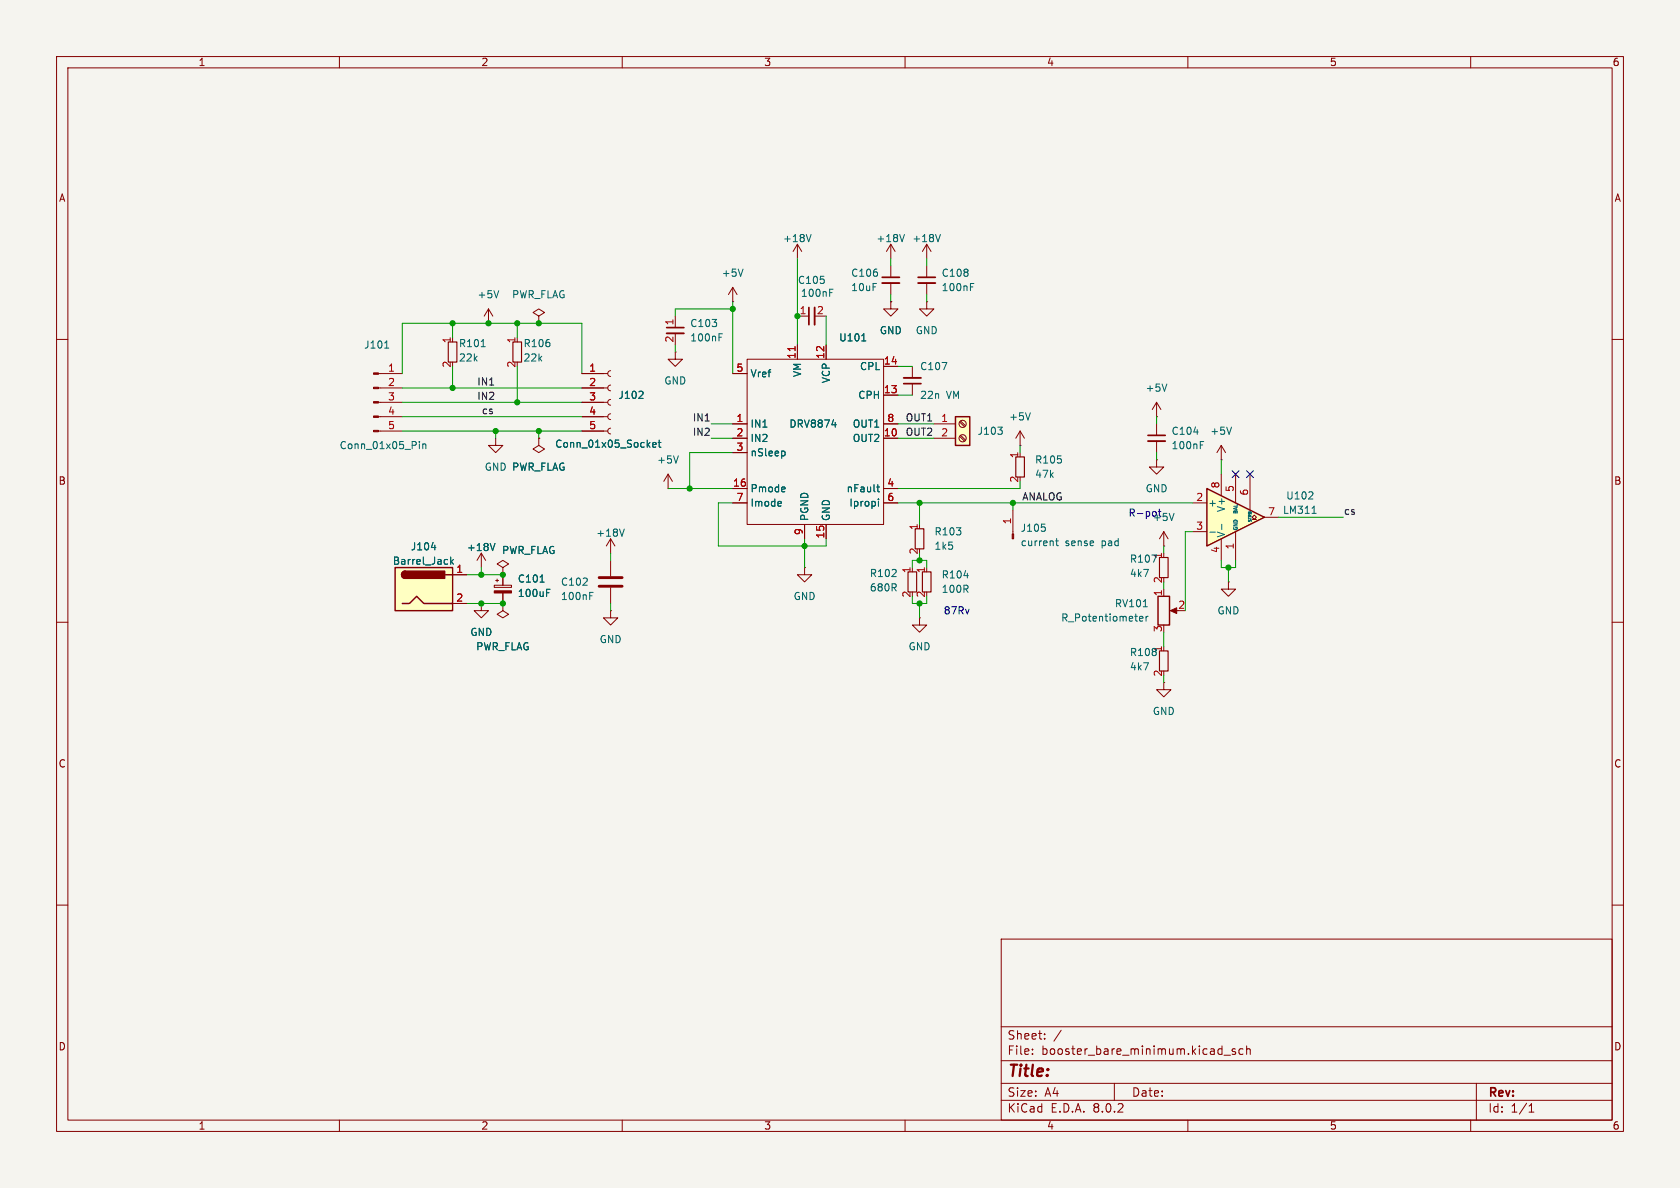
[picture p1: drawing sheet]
<svg xmlns="http://www.w3.org/2000/svg" width="297mm" height="210mm" viewBox="0 0 297 210" stroke-linecap="round" stroke-linejoin="round" font-family="sans-serif">
<path d="M0 0h297v210h-297z" fill="#f5f4ef" stroke="#f5f4ef" stroke-width=".18"/>
<g fill="none" stroke="#840000" stroke-width=".18">
<path d="M10 10h277v190h-277zM12 12h273v186h-273zM60 10v2M110 10v2M160 10v2M210 10v2M260 10v2M10 60h2M86.4 57.2h.1M86.4 54.6l-.8 1.3M86.4 54.6v2.6M86.4 54.6l.7 1.3"/>
<path d="M285 60h2M95.2 77.5v1.2l1.1 .7-1.1 .6-1-.6 1-.7M95.2 77.5h.1M119.4 62.2v1.3h1.2l-1.2 1.3-1.3-1.3h1.3M119.4 62.2h.1M204.5 73.7h.1M204.5 71.1l-.8 1.3M204.5 71.1v2.6M204.5 74.9v2.1M204.5 78v2M204.5 71.1l.7 1.3M215.9 78.7l-.8 1.3"/>
<path d="M215.9 78.7v2.6M215.9 78.7l.8 1.3M179.1 90.2v4.2M204.5 81.3v1.3h1.2l-1.2 1.2-1.3-1.2h1.3M204.5 81.3h.1M205.7 96.5h.1M205.7 94l-.7 1.3M205.7 94v2.5M205.7 94l.8 1.3M215.9 81.3h.1M10 110h2M162.6 109.2v1.3h1.2l-1.2 1.3-1.3-1.3h1.3"/>
<path d="M162.6 109.2h.1M205.7 104.1v1.3M207.3 108h1M285 110h2M10 160h2M285 160h2M177 166h108v32h-108zM60 198v2M110 198v2M160 198v2M177 194.5h108M177 191.5h108"/>
<path d="M177 187.5h108M177 181.5h108M182.5 186.3v.1M182.5 185.5v.1M184.7 183.6v.1M184.7 182.8v.1M187.6 182.1l-1.3 2M197 191.5v3M210 198v2M216.4 186.5h1.1M218.4 185.5l-.4-.1-.2 .2 .1 .2 .5 .2v.3h-.6M219.7 185.5l-.4-.1-.3 .3v.4l.2 .2h.5"/>
<path d="M220.4 185.5l.2-.1 .4 .1v.9M220.4 184.9v1.5M260 198v2M261 191.5v6.5M270.3 196.6h.9M270.3 195.5l.4-.4v1.5"/>
</g>
<g fill="#840000" stroke="#840000" stroke-width=".18">
<path d="M178.9 94.4h.3v.9h-.3z"/>
<path d="M206.9 108l1.1-.6v1.1z"/>
</g>
<g fill="none" stroke="#006464" stroke-width=".18">
<path d="M88.2 51.4l-.4 1.2M206.3 67.9l-.4 1.3M211.1 76.4h.7M212.2 78.7h.4M212.2 78.1h.6M217.7 75.5l-.4 1.3M184.1 92.7h.6M184.7 93.2l.1 .2-.1 .5M186.6 95.6h.5M186.8 95.2v1.1l.3 .2M207.6 90.7l-.5 1.3M170.4 101.8h.8"/>
<path d="M201.5 109.4l.6-.1-.1-.3h-.4l-.1 .1v.6h.5M202.1 107.3h.7M202.6 109v.8M203 109l-.4 .2"/>
</g>
<path d="M202.9 78h3.1" fill="none" stroke="#840000" stroke-width=".33"/>
<path d="M202.9 77h3.1" fill="none" stroke="#840000" stroke-width=".3"/>
<path d="M204.7 105.4h2.1v5.1h-2.1z" fill="none" stroke="#840000" stroke-width=".25"/>
<path d="M163.1 101.1h1.5v3.5h-1.5z" fill="none" stroke="#840000" stroke-width=".2"/>
<path d="M213.4 86.4l10.1 5-10.1 5.1z" fill="#ffffc2"/>
<path d="M213.4 86.4l10.1 5-10.1 5.1z" fill="none" stroke="#840000" stroke-width=".25"/>
<g fill="none" stroke="#840000" stroke-width=".18">
<path d="M95.2 55.9l1.1-.7-1.1-.6-1 .6 1 .7v1.3M95.2 57.2h.1M119.4 55.9v2M119.4 58.9v2.1M129.5 53.3h.1M129.5 50.8l-.7 1.3M129.5 50.8v2.5M129.5 50.8l.8 1.3M141 43.2l-.8 1.3M141 43.2v2.5M141 43.2l.7 1.3M66.9 76.2h4.2"/>
<path d="M66.9 73.7h4.2M66.9 71.1h4.2M66.9 68.6h4.2M66.9 66h4.2M87.6 77.5v1.2h1.3l-1.3 1.3-1.2-1.3h1.2M102.9 76.2h4.5M102.9 73.7h4.5M102.9 71.1h4.5M102.9 68.6h4.5M102.9 66h4.5M107.9 75.7l-.3 .1-.2 .4 .2 .4 .3 .1M107.9 73.2l-.3 .1-.2 .4 .2 .3 .3 .2"/>
<path d="M107.9 70.6l-.3 .2-.2 .3 .2 .4 .3 .1M107.9 68.1l-.3 .1-.2 .4 .2 .3 .3 .2M107.9 65.5l-.3 .2-.2 .3 .2 .4 .3 .1M180.3 78.7h.1M180.3 76.2l-.7 1.3M180.3 76.2v2.5M180.3 76.2l.8 1.3M107.9 95.3l-.7 1.2M107.9 95.3v2.5M107.9 99.1v2.8M107.9 95.3l.8 1.2M118.1 86.4h.1"/>
<path d="M118.1 83.8l-.8 1.3M118.1 83.8v2.6M118.1 83.8l.8 1.3M210.8 88.9h2.6M210.8 94h2.6M215.9 83.8v3.8M215.9 95.3v3.8M218.4 83.8v5.1M218.4 94v5.1M221 83.8v6.4M221.4 91.8h.3l-.3-.4 .3-.3 .4 .3-.4 .4h.4M223.5 91.4h2.6"/>
<path d="M85.1 106.7v1.3h1.3l-1.3 1.2-1.3-1.2h1.3M85.1 106.7h.1M88.9 106.7v1.3l1 .6-1 .6-1-.6 1-.6M88.9 106.7h.1M107.9 108v1.2h1.3l-1.3 1.3-1.2-1.3h1.2M107.9 108h.1M107.9 103.9v2.8M142.2 100.3v1.3h1.3l-1.3 1.3-1.2-1.3h1.2M142.2 100.3h.1M217.2 102.9v1.2h1.2l-1.2 1.3-1.3-1.3h1.3M217.2 102.9h.1M205.7 120.7v1.2h1.3l-1.3 1.3-1.2-1.3h1.2"/>
<path d="M205.7 120.7h.1"/>
</g>
<g fill="none" stroke="#006464" stroke-width=".18">
<path d="M127.1 59.6h.4M127.1 59h.6M131.4 47.6l-.5 1.2M143.4 41.5l-.4 1.2M68 61.5h.7M74.1 78v.2M74.1 78.5v.8M74.7 78.5v.8M74.7 78.6l.2-.1h.3l.1 .8M85.1 61.3h.7M113.6 69.2l.1 .2-.1 .3-.7 .7h.8M115.4 78.6l.6-.1-.1-.2-.3-.1-.2 .2 .1 .6h.4"/>
<path d="M116.4 78.2h.4M116.5 77.8v1.1l.3 .2M182.2 73l-.5 1.2M110.4 93.5l-.5 1.3M119.9 80.6l-.4 1.3M204.5 98.1l-.6 1.3M213.9 94.1h1M216 92.7v.9M231.3 88.2h.8M232 90.7h.7M232 87.1v.4M104.3 105.3h.4"/>
<path d="M104.3 104.7h.6"/>
</g>
<path d="M79.2 60.5h1.6v3.5h-1.6zM90.7 60.5h1.5v3.5h-1.5zM179.6 80.8h1.5v3.5h-1.5zM205 98.6h1.5v3.5h-1.5zM160.5 101.1h1.6v3.5h-1.6zM205 115.1h1.5v3.5h-1.5z" fill="none" stroke="#840000" stroke-width=".2"/>
<path d="M117.9 58.9h3" fill="none" stroke="#840000" stroke-width=".33"/>
<path d="M117.9 57.9h3" fill="none" stroke="#840000" stroke-width=".3"/>
<path d="M105.9 102.1h4.1M105.9 103.6h4.1" fill="none" stroke="#840000" stroke-width=".51"/>
<g fill="#840000" stroke="#840000" stroke-width=".18">
<path d="M66 76.1h.9v.2h-.9z"/>
<path d="M66 73.5h.9v.3h-.9z"/>
<path d="M66 71h.9v.2h-.9z"/>
<path d="M66 68.5h.9v.2h-.9z"/>
<path d="M66 65.9h.9v.3h-.9z"/>
</g>
<path d="M69.8 100.3h10.2v7.7h-10.2z" fill="#ffffc2"/>
<path d="M69.8 100.3h10.2v7.7h-10.2zM71.1 106.7h1.3l1.3-1.3 1.2 1.3h5.1M71.6 101a.64 .64 0 0 0-.6 .6 .64 .64 0 0 0 .6 .6M78.7 101.6h1.3" fill="none" stroke="#840000" stroke-width=".25"/>
<g fill="#840000" stroke="#840000" stroke-width=".25">
<path d="M71.2 101.2l.4-.2v1.2a.63 .63 0 0 1-.6-.4 .63 .63 0 0 1 .2-.6z"/>
<path d="M71.6 101h7v1.2h-7z"/>
</g>
<g fill="none" stroke="#840000" stroke-width=".18">
<path d="M141 55.9h2M144 55.9h2M157.5 53.3v1.3h1.2l-1.2 1.3-1.3-1.3h1.3M157.5 53.3h.1M157.5 43.2v2.5M157.5 47v2M157.5 50v2.1M157.5 43.2l-.8 1.3M157.5 43.2l.7 1.3M163.8 53.3v1.3h1.3l-1.3 1.3-1.2-1.3h1.2M163.8 53.3h.1M163.8 43.2l-.7 1.3"/>
<path d="M163.8 43.2v2.5M163.8 47v2M163.8 50v2.1M163.8 43.2l.8 1.3M129.5 74.9h2.6M129.5 77.5h2.6M129.5 66h2.6M132.1 63.5h24.1v29.2h-24.1zM141 61v2.5M146 61v2.5M156.2 74.9h2.5M156.2 77.5h2.5"/>
<path d="M156.2 69.9h2.5M156.2 64.8h2.5M161.3 64.8v2M161.3 67.8v2.1M85.1 97.8l-.8 1.3M85.1 97.8v2.5M85.1 97.8l.8 1.3M129.5 86.4h2.6M129.5 80h2.6M129.5 88.9h2.6M142.2 92.7v2.6M146 92.7v2.6"/>
<path d="M156.2 86.4h2.5M156.2 88.9h2.5M80 101.6h2.5M80 106.7h2.5M87.4 103.5h3v.3h-3zM87.6 102.6h.5M87.9 102.4v.5M88.9 100.3l1-.6-1-.6-1 .6 1 .6v1.3M88.9 101.6h.1M88.9 101.6v1.9M88.9 104.8v1.9"/>
</g>
<g fill="none" stroke="#006464" stroke-width=".18">
<path d="M146.7 51.7h.4M146.7 51.1h.6M159.9 41.5l-.4 1.2M166.2 41.5l-.4 1.2M171.6 50.7h.4M171.6 50.1h.6M138.6 79.7l.2 .3v.3l-.2 .3M147.1 75.1h.7M152.3 60.3h.8M166.5 64.1h.9l-.6 1.2M76.3 96.8h.7M79.7 98.5v1.2"/>
<path d="M79.8 99.3l.4 .4M80.2 98.9l-.5 .5M87.5 96.1l-.4 1.2M137.9 88.6l.2 .3-.6 .2M138.1 89.4l-.2 .1M138.7 86.2l.1 .2-.6 .1M155 86.1h.5M155.2 85.7v1.1l.3 .1M155.3 88.2v.1M155.3 88.6v.9M95.5 102.9h.7M96.6 104.8h.5"/>
<path d="M96.6 104.2h.6"/>
</g>
<path d="M87.4 104.4h3v.4h-3z" fill="#840000" stroke="#840000" stroke-width=".18"/>
<path d="M144 54.4v3M156 50h3M162.3 50h3.1M159.8 66.8h3" fill="none" stroke="#840000" stroke-width=".33"/>
<path d="M143 54.4v3M156 49h3M162.3 49h3.1M159.8 67.8h3" fill="none" stroke="#840000" stroke-width=".3"/>
<path d="M140.6 61.3v.7" fill="none" stroke="#a90000" stroke-width=".18"/>
<path d="M168.9 73.7h2.5v5h-2.5z" fill="#ffffc2"/>
<path d="M168.9 73.7h2.5v5h-2.5z" fill="none" stroke="#840000" stroke-width=".25"/>
<g fill="none" stroke="#840000" stroke-width=".18">
<path d="M157.5 53.3h.1M95.2 77.5h.1M102.9 66h3.8M102.9 68.6h3.8M102.9 71.1h3.8M102.9 73.7h3.8M102.9 76.2h3.8M129.5 74.9h2.6M129.5 77.5h2.6M129.5 66h2.6M141 61v2.5M146 61v2.5"/>
<path d="M156.2 74.9h2.5M156.2 77.5h2.5M156.2 69.9h2.5M156.2 64.8h2.5M165.1 74.9h3.8M165.1 77.5h3.8M169.6 77.1l.9 .9M169.6 74.6l.9 .8M169.8 77l.9 .8M169.8 74.4l.9 .9M129.5 86.4h2.6M129.5 80h2.6"/>
<path d="M129.5 88.9h2.6M142.2 92.7v2.6M146 92.7v2.6M156.2 86.4h2.5M156.2 88.9h2.5M80 101.6h2.5M80 106.7h2.5M85.1 106.7h.1M88.9 106.7h.1M88.9 101.6h.1M88.9 101.6v1.9M88.9 104.8v1.9"/>
<circle cx="170.2" cy="77.5" r=".63"/>
<circle cx="170.2" cy="74.9" r=".63"/>
</g>
<g fill="none" stroke="#006464" stroke-width=".18">
<path d="M113.6 69.2l.1 .2-.1 .3-.7 .7h.8M115.4 78.6l.6-.1-.1-.2-.3-.1-.2 .2 .1 .6h.4M116.4 78.2h.4M116.5 77.8v1.1l.3 .2M138.6 79.7l.2 .3v.3l-.2 .3M147.1 75.1h.7M152.3 60.3h.8M176.4 75.5h.8l-.4 .5M177.1 76.1l.1 .1-.1 .5M76.3 96.8h.7M79.7 98.5v1.2M79.8 99.3l.4 .4"/>
<path d="M80.2 98.9l-.5 .5M87.5 96.1l-.4 1.2M137.9 88.6l.2 .3-.6 .2M138.1 89.4l-.2 .1M138.7 86.2l.1 .2-.6 .1M155 86.1h.5M155.2 85.7v1.1l.3 .1M155.3 88.2v.1M155.3 88.6v.9M95.5 102.9h.7M96.6 104.8h.5M96.6 104.2h.6"/>
</g>
<path d="M161.8 93.5h1.5v3.5h-1.5z" fill="none" stroke="#840000" stroke-width=".2"/>
<path d="M204.9 90v1.1" fill="none" stroke="#0000c2" stroke-width=".18"/>
<g fill="none" stroke="#009600" stroke-width=".18">
<path d="M80 57.2v2.5M91.4 57.2v2.5M129.5 54.6h-10.1v1.3M129.5 53.3v12.7M141 45.7v15.3M146 55.9v5.1M157.5 45.7v1.3M157.5 52.1v1.2M163.8 45.7v1.3M163.8 52.1v1.2M71.1 66v-8.8h31.8v8.8M71.1 76.2h31.8"/>
<path d="M71.1 71.1h31.8M71.1 68.6h31.8M71.1 73.7h31.8M80 64.8v3.8M87.6 76.2v1.3M91.4 64.8v6.3M95.2 76.2v1.3M119.4 61v1.2M125.7 74.9h3.8M125.7 77.5h3.8M158.7 74.9h6.4M158.7 77.5h6.4"/>
<path d="M158.7 69.9h2.6M158.7 64.8h2.6M180.3 78.7v1.3M204.5 73.7v1.2M107.9 97.8v1.3M118.1 86.4h11.4M129.5 80h-7.6v6.4M129.5 88.9h-2.5v7.6h19v-1.2M142.2 95.3v5M158.7 88.9h52.1M162.6 88.9v3.8M162.6 97.8v1.3"/>
<path d="M179.1 88.9v1.3M180.3 85.1v1.3h-21.6M204.5 80v1.3M205.7 96.5v1.3M210.8 94h-1.3v14M215.9 81.3v2.5M215.9 99.1v1.2h2.5v-1.2M226.1 91.4h11.4M82.5 106.7h6.4M82.5 101.6h6.4M85.1 100.3v1.3M107.9 106.7v1.3"/>
<path d="M161.3 105.4v1.3h2.5v-1.3M161.3 100.3v-1.2h2.5v1.2M162.6 106.7v2.5M205.7 102.9v1.2M205.7 111.8v2.5M205.7 119.4v1.3M217.2 100.3v2.6"/>
</g>
<path d="M217.8 83.2l1.2 1.2M219 83.2l-1.2 1.2M220.4 83.2l1.2 1.2M221.6 83.2l-1.2 1.2" fill="none" stroke="#000084" stroke-width=".18"/>
<path d="M140.6 61.3v.7" fill="none" stroke="#a90000" stroke-width=".18"/>
<g fill="#009600" stroke="#009600" stroke-width=".18">
<circle cx="179.1" cy="88.9" r=".46"/>
<circle cx="217.2" cy="100.3" r=".46"/>
<circle cx="142.2" cy="96.5" r=".46"/>
<circle cx="141" cy="55.9" r=".46"/>
<circle cx="121.9" cy="86.4" r=".46"/>
<circle cx="88.9" cy="101.6" r=".46"/>
<circle cx="88.9" cy="106.7" r=".46"/>
<circle cx="129.5" cy="54.6" r=".46"/>
<circle cx="85.1" cy="101.6" r=".46"/>
<circle cx="86.4" cy="57.2" r=".46"/>
<circle cx="91.4" cy="57.2" r=".46"/>
<circle cx="95.2" cy="76.2" r=".46"/>
<circle cx="80" cy="57.2" r=".46"/>
<circle cx="95.2" cy="57.2" r=".46"/>
<circle cx="80" cy="68.6" r=".46"/>
<circle cx="91.4" cy="71.1" r=".46"/>
<circle cx="87.6" cy="76.2" r=".46"/>
<circle cx="85.1" cy="106.7" r=".46"/>
<circle cx="162.6" cy="88.9" r=".46"/>
<circle cx="162.6" cy="106.7" r=".46"/>
<circle cx="162.6" cy="99.1" r=".46"/>
</g>
<text font-size="2.8" fill="#840000" x="178" y="190.9">Title:</text>
<g font-size="2.1" fill="#840000">
<text x="178" y="184">Sheet:</text>
<text x="178" y="186.7">File:</text>
<text x="184.1" y="186.7">booster_bare_minimum.kicad_sch</text>
<text x="178" y="196.9">KiCad</text>
<text x="178" y="194.1">Size:</text>
<text x="184.7" y="194.1">A4</text>
<text x="185.7" y="196.9">E.D.A.</text>
<text x="193.3" y="196.9">8.0.2</text>
<text x="200" y="194.1">Date:</text>
<text x="263" y="194.3">Rev:</text>
<text x="263" y="196.9">Id:</text>
<text x="267.1" y="196.9">1/1</text>
</g>
<g font-size="1.8" fill="#840000">
<text x="35" y="11.9">1</text>
<text x="85" y="11.9">2</text>
<text x="135" y="11.9">3</text>
<text x="185" y="11.9">4</text>
<text x="235" y="11.9">5</text>
<text x="285" y="11.9">6</text>
<text x="10.3" y="35.9">A</text>
<text x="285.3" y="35.9">A</text>
<text x="10.3" y="85.9">B</text>
<text x="285.3" y="85.9">B</text>
<text x="10.3" y="135.9">C</text>
<text x="285.3" y="135.9">C</text>
<text x="10.3" y="185.9">D</text>
<text x="285.3" y="185.9">D</text>
<text x="35" y="199.9">1</text>
<text x="85" y="199.9">2</text>
<text x="135" y="199.9">3</text>
<text x="185" y="199.9">4</text>
<text x="235" y="199.9">5</text>
<text x="285" y="199.9">6</text>
</g>
<g font-size="1.8" fill="#006464">
<text x="138.3" y="43">+18V</text>
<text x="154.8" y="43">+18V</text>
<text x="161.2" y="43">+18V</text>
<text x="84.3" y="52.9">+5V</text>
<text x="90.4" y="52.9">PWR_FLAG</text>
<text x="127.5" y="49.1">+5V</text>
<text x="141" y="50.4">C105</text>
<text x="141.5" y="52.7">100nF</text>
<text x="150.4" y="49.1">C106</text>
<text x="150.4" y="51.7">10uF</text>
<text x="166.4" y="49.1">C108</text>
<text x="166.4" y="51.7">100nF</text>
<text x="121.9" y="58">C103</text>
<text x="155.4" y="59.3">GND</text>
<text x="161.8" y="59.3">GND</text>
<text x="64.3" y="61.8">J101</text>
<text x="81" y="61.6">R101</text>
<text x="81" y="64.1">22k</text>
<text x="92.5" y="61.6">R106</text>
<text x="92.5" y="64.1">22k</text>
<text x="121.9" y="60.6">100nF</text>
<text x="148.3" y="60.6">U101</text>
<text x="151.9" y="65.6">CPL</text>
<text x="162.6" y="65.6">C107</text>
<text x="109.2" y="70.7">J102</text>
<text x="117.3" y="68.2">GND</text>
<text x="132.6" y="66.9">Vref</text>
<text x="141.8" y="66.8" transform="rotate(-90 141.8 66.8)">VM</text>
<text x="146.9" y="67.8" transform="rotate(-90 146.9 67.8)">VCP</text>
<text x="151.6" y="70.7">CPH</text>
<text x="162.6" y="70.7">22n</text>
<text x="167.3" y="70.7">VM</text>
<text x="202.4" y="69.4">+5V</text>
<text x="132.6" y="75.8">IN1</text>
<text x="139.5" y="75.8">DRV8874</text>
<text x="150.7" y="75.8">OUT1</text>
<text x="172.7" y="77.1">J103</text>
<text x="178.3" y="74.5">+5V</text>
<text x="207" y="77.1">C104</text>
<text x="213.9" y="77.1">+5V</text>
<text x="59.9" y="79.6">Conn_01x05_Pin</text>
<text x="85.6" y="83.4">GND PWR_FLAG</text>
<text x="90.4" y="83.4">PWR_FLAG</text>
<text x="98.1" y="79.3">Conn_01x05_Socket</text>
<text x="116.1" y="82.1">+5V</text>
<text x="132.6" y="78.3">IN2</text>
<text x="132.6" y="80.9">nSleep</text>
<text x="150.7" y="78.3">OUT2</text>
<text x="182.9" y="82.1">R105</text>
<text x="207" y="79.6">100nF</text>
<text x="132.6" y="87.2">Pmode</text>
<text x="132.6" y="89.8">Imode</text>
<text x="149.6" y="87.2">nFault</text>
<text x="150.1" y="89.8">Ipropi</text>
<text x="182.9" y="84.7">47k</text>
<text x="202.4" y="87.2">GND</text>
<text x="213.5" y="89.8">+</text>
<text x="227.3" y="88.5">U102</text>
<text x="105.3" y="95.1">+18V</text>
<text x="143.1" y="92.2" transform="rotate(-90 143.1 92.2)">PGND</text>
<text x="146.9" y="92.2" transform="rotate(-90 146.9 92.2)">GND</text>
<text x="165.1" y="94.8">R103</text>
<text x="180.3" y="94.2">J105</text>
<text x="216.8" y="95.1" transform="rotate(-90 216.8 95.1)">V-</text>
<text x="216.8" y="90.6" transform="rotate(-90 216.8 90.6)">V+</text>
<text x="226.7" y="91">LM311</text>
<text x="69.4" y="100">Barrel_Jack</text>
<text x="72.5" y="97.5">J104</text>
<text x="82.4" y="97.6">+18V</text>
<text x="88.7" y="98.1">PWR_FLAG</text>
<text x="165.1" y="97.4">1k5</text>
<text x="180.3" y="96.7">current</text>
<text x="188.3" y="96.7">sense</text>
<text x="194.8" y="96.7">pad</text>
<text x="199.7" y="99.7">R107</text>
<text x="205.5" y="98.9" transform="rotate(-90 205.5 98.9)">1</text>
<text x="91.4" y="103.2">C101</text>
<text x="91.4" y="105.7">100uF</text>
<text x="99.1" y="103.7">C102</text>
<text x="99.1" y="106.3">100nF</text>
<text x="140.2" y="106.3">GND</text>
<text x="153.7" y="102.2">R102</text>
<text x="153.7" y="104.7">680R</text>
<text x="166.4" y="102.5">R104</text>
<text x="166.4" y="105">100R</text>
<text x="197" y="107.5">RV101</text>
<text x="199.7" y="102.2">4k7</text>
<text x="83.1" y="112.6">GND</text>
<text x="105.9" y="113.9">GND</text>
<text x="187.5" y="110.1">R_Potentiometer</text>
<text x="215.1" y="108.8">GND</text>
<text x="84.1" y="115.2">PWR_FLAG</text>
<text x="160.5" y="115.2">GND</text>
<text x="199.7" y="116.2">R108</text>
<text x="199.7" y="118.7">4k7</text>
<text x="205.5" y="115.4" transform="rotate(-90 205.5 115.4)">1</text>
<text x="203.7" y="126.6">GND</text>
</g>
<g font-size="1.8" fill="#a90000">
<text x="119.1" y="57.6" transform="rotate(-90 119.1 57.6)">1</text>
<text x="141.3" y="55.6">1</text>
<text x="144.3" y="55.6">2</text>
<text x="68.5" y="65.8">1</text>
<text x="79.8" y="65.1" transform="rotate(-90 79.8 65.1)">2</text>
<text x="79.8" y="60.8" transform="rotate(-90 79.8 60.8)">1</text>
<text x="91.2" y="65.1" transform="rotate(-90 91.2 65.1)">2</text>
<text x="91.2" y="60.8" transform="rotate(-90 91.2 60.8)">1</text>
<text x="104.1" y="65.8">1</text>
<text x="119.1" y="60.7" transform="rotate(-90 119.1 60.7)">2</text>
<text x="130.1" y="65.8">5</text>
<text x="140.7" y="63.5" transform="rotate(-90 140.7 63.5)">11</text>
<text x="145.8" y="63.5" transform="rotate(-90 145.8 63.5)">12</text>
<text x="156.2" y="64.5">14</text>
<text x="68.5" y="68.3">2</text>
<text x="68.5" y="70.9">3</text>
<text x="104.1" y="68.3">2</text>
<text x="104.1" y="70.9">3</text>
<text x="156.2" y="69.6">13</text>
<text x="68.5" y="73.4">4</text>
<text x="68.5" y="75.9">5</text>
<text x="104.1" y="73.4">4</text>
<text x="104.1" y="75.9">5</text>
<text x="130.1" y="74.7">1</text>
<text x="130.1" y="77.2">2</text>
<text x="156.2" y="77.2">10</text>
<text x="156.8" y="74.7">8</text>
<text x="166.3" y="74.7">1</text>
<text x="166.3" y="77.2">2</text>
<text x="130.1" y="79.8">3</text>
<text x="180.1" y="81.1" transform="rotate(-90 180.1 81.1)">1</text>
<text x="129.5" y="86.1">16</text>
<text x="130.1" y="88.6">7</text>
<text x="156.8" y="86.1">4</text>
<text x="156.8" y="88.6">6</text>
<text x="180.1" y="85.4" transform="rotate(-90 180.1 85.4)">2</text>
<text x="211.4" y="88.6">2</text>
<text x="215.6" y="86.4" transform="rotate(-90 215.6 86.4)">8</text>
<text x="218.2" y="87.1" transform="rotate(-90 218.2 87.1)">5</text>
<text x="220.7" y="87.7" transform="rotate(-90 220.7 87.7)">6</text>
<text x="142" y="94.7" transform="rotate(-90 142 94.7)">9</text>
<text x="145.8" y="95.3" transform="rotate(-90 145.8 95.3)">15</text>
<text x="162.3" y="93.8" transform="rotate(-90 162.3 93.8)">1</text>
<text x="178.8" y="92.8" transform="rotate(-90 178.8 92.8)">1</text>
<text x="211.4" y="93.7">3</text>
<text x="224.1" y="91.2">7</text>
<text x="80.6" y="101.3">1</text>
<text x="161" y="101.4" transform="rotate(-90 161 101.4)">1</text>
<text x="162.3" y="98.1" transform="rotate(-90 162.3 98.1)">2</text>
<text x="163.6" y="101.4" transform="rotate(-90 163.6 101.4)">1</text>
<text x="215.6" y="97.9" transform="rotate(-90 215.6 97.9)">4</text>
<text x="218.2" y="97.2" transform="rotate(-90 218.2 97.2)">1</text>
<text x="80.6" y="106.4">2</text>
<text x="161" y="105.7" transform="rotate(-90 161 105.7)">2</text>
<text x="163.6" y="105.7" transform="rotate(-90 163.6 105.7)">2</text>
<text x="205.5" y="105.5" transform="rotate(-90 205.5 105.5)">1</text>
<text x="205.5" y="103.2" transform="rotate(-90 205.5 103.2)">2</text>
<text x="208.2" y="107.7">2</text>
<text x="205.5" y="111.8" transform="rotate(-90 205.5 111.8)">3</text>
<text x="205.5" y="119.7" transform="rotate(-90 205.5 119.7)">2</text>
</g>
<g font-size="1.8" fill="#0f0f0f">
<text x="84.3" y="68.2">IN1</text>
<text x="84.3" y="70.8">IN2</text>
<text x="85.1" y="73.3">cs</text>
<text x="122.4" y="77.1">IN2</text>
<text x="122.4" y="74.6">IN1</text>
<text x="160" y="74.6">OUT1</text>
<text x="160" y="77.1">OUT2</text>
<text x="180.6" y="88.6">ANALOG</text>
<text x="237.5" y="91.1">cs</text>
</g>
<g font-size="1.8" fill="#0000c2">
<text x="199.4" y="91.5">R-pot</text>
<text x="203.7" y="92.3">+5V</text>
<text x="166.7" y="108.8">87Rv</text>
</g>
<g font-size=".9" fill="#006464">
<text x="219" y="93.9" transform="rotate(-90 219 93.9)">GND</text>
<text x="219" y="91.1" transform="rotate(-90 219 91.1)">BAL</text>
</g>
<text font-size=".7" fill="#006464" x="221.5" y="92.5" transform="rotate(-90 221.5 92.5)">STRB</text>
</svg>
